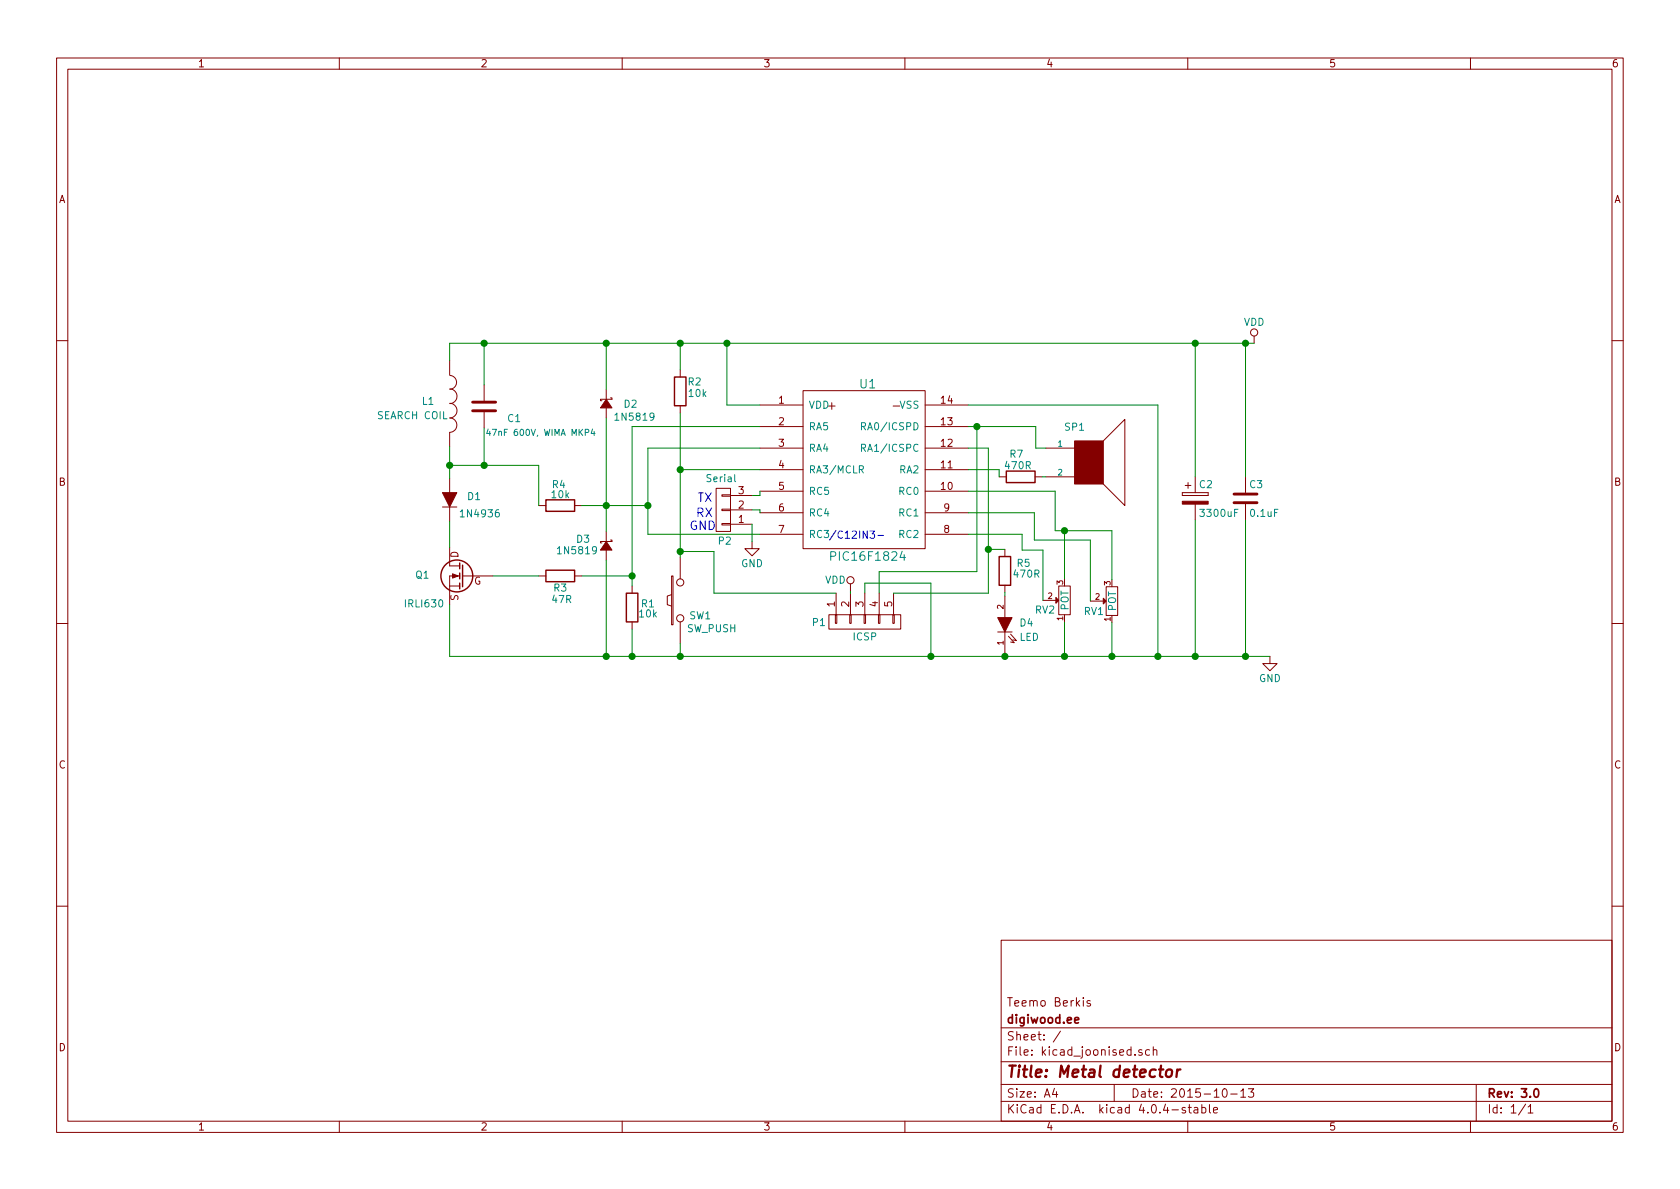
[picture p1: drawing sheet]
<svg xmlns="http://www.w3.org/2000/svg" width="297mm" height="210mm" viewBox="0 0 297 210" stroke-linecap="round" stroke-linejoin="round" font-family="sans-serif">
<g fill="none" stroke="#840000" stroke-width=".18">
<path d="M10 10.3h277v189.9h-277zM12 12.2h273v186.1h-273zM60 10.3v1.9M110 10.3v1.9M160 10.3v1.9M210 10.3v1.9M260 10.3v1.9M221.7 59.4v1.3M10 60.2h2M79.5 63.7v2.6M79.5 71.3a1.3 1.3 0 0 1 1.3 1.3 1.3 1.3 0 0 1-1.3 1.3 1.27 1.27 0 0 1 1.3 1.3 1.27 1.27 0 0 1-1.3 1.2v2.6M79.5 68.8a1.3 1.3 0 0 1 1.3 1.3 1.3 1.3 0 0 1-1.3 1.3"/>
<path d="M79.5 66.4a1.22 1.22 0 0 1 1.2 1.2 1.22 1.22 0 0 1-1.2 1.2M85.6 68.1v2.8M85.6 72.9v2.8M107.2 68.8v1.8M107.2 72.1v1.8M107.9 70.4h.3v.2h-2v.3h.2M120.3 65.4v1.3M120.3 71.7v1.3M134.4 79.2h7.6M134.4 71.6h7.6M134.4 75.4h7.6M142 69.1h21.6v27.9h-21.6z"/>
<path d="M163.6 79.2h7.6M163.6 71.6h7.6M163.6 75.4h7.6M184.9 79.2h5.1M195.1 78l3.8-3.8v15.2l-3.8-3.8M285 60.2h2M78.2 89.7h2.6M79.5 84.6v2.5M79.5 89.7v2.5M79.5 96.8v3.3h1.8M95.2 89.4h1.3M101.6 89.4h1.3"/>
<path d="M107.2 94v1.8M107.2 97.3v1.8M107.9 95.5h.3v.3h-2v.2h.2M120.3 98.5v3.9M126.6 86.4h2.6v7.6h-2.6zM127.6 87.5h1.6v.3h-1.6zM127.6 90h1.6v.3h-1.6zM127.6 92.6h1.6v.2h-1.6zM129.2 92.7h3.8M129.2 90.2h3.8M129.2 87.6h3.8M133 95.8v1.2h1.2l-1.2 1.3-1.3-1.3h1.3"/>
<path d="M134.4 83.1h7.6M134.4 86.9h7.6M134.4 90.7h7.6M134.4 94.5h7.6M163.6 83.1h7.6M163.6 86.9h7.6M163.6 90.7h7.6M163.6 94.5h7.6M176.7 84.3h1.2M177.7 97.1v1.3M183 84.3h1.3M184.9 84.3h5.1"/>
<path d="M209 87.1v.5zM209 87.6h4.6zM209 87.1h4.6zM209.5 85.8h1.1M210.1 85.3v1.1M211.3 84.3v2.8M211.3 89.1v2.8M213.6 87.1v.5zM220.2 84.3v2.8M220.2 89.1v2.8M10 110.3h2M79.5 103.6h1.8"/>
<path d="M81.3 101.8h-1.8v5.1M81.8 101.8h5.3M95.2 101.8h1.3M101.6 101.8h1.3M111.8 103.6v1.3M111.8 110v1.2M118.7 101.8h.3v8.7h-.3zM118.7 105.2l-.7 .2v1.5l.7 .3M120.3 110v3.8M146.6 108.7h12.7v2.5h-12.7zM147.7 108.7h.3v1.5h-.3zM147.8 104.9v3.8"/>
<path d="M150.2 108.7h.3v1.5h-.3zM150.4 103.2v1.3M150.4 104.9v3.8M152.8 108.7h.2v1.5h-.2zM152.9 104.9v3.8M155.3 108.7h.3v1.5h-.3zM155.4 104.9v3.8M157.9 108.7h.2v1.5h-.2zM158 104.9v3.8M176.4 111.8h2.5M177.7 103.5v1.3M177.7 105.4v3.8"/>
<path d="M177.7 111.8v3.8M178.3 112.5l1 1.2-.6-.2M178.7 112.1l1 1.2-.6-.1M184.4 106.2h2.5M187.2 103.6h2v5.1h-2zM188.2 108.7v1.3M192.8 106.3h2.5M195.6 103.8h2v5h-2zM196.6 108.8v1.3M224.5 116.1v1.2h1.3l-1.3 1.3-1.2-1.3h1.2M285 110.3h2M10 160.2h2"/>
<path d="M177 166.3h108v32h-108zM191.5 176.4v.2M191.5 176.9v1M192.8 177a.37 .37 0 0 0-.6 .1l.1 .3 .5 .1v.1l-.2 .3-.4-.1M285 160.2h2M60 198.3v1.9M110 198.3v1.9M160 198.3v1.9M177 194.8h108M177 191.8h108M177 187.8h108M177 181.8h108"/>
<path d="M186.4 192.5l-.3 1h.9M186.8 193v1M187.5 182.3l-1.3 2M197 191.8v3M200.7 186.5v.1M201.9 185.7a.37 .37 0 0 0-.6 .1l.1 .2 .5 .2 .1 .1-.2 .3-.5-.1M203.3 185.7l-.5-.1-.3 .3 .1 .6 .2 .1 .5-.1M203.9 185.7l.2-.1 .4 .1v.9M203.9 185.1v1.5M209.6 195.9a.37 .37 0 0 0-.6 .1l.1 .3 .5 .1 .1 .1-.3 .3-.4-.1M210 198.3v1.9M210.1 195.8h.5"/>
<path d="M210.3 195.3v1.3l.3 .2M211.2 195.9h.5l.1 .9M211.8 196.2l-.5 .1-.2 .2 .2 .3 .5-.1M212.5 195.9l.4-.1 .3 .3-.1 .6h-.6M212.5 195.3v1.5M213.8 195.3v1.3l.2 .2M214.6 196.3l.7-.1-.1-.3-.4-.1-.2 .2v.7h.6M216.3 192.7l.2-.2a.81 .81 0 0 1 .6 .6 .81 .81 0 0 1-.3 .8l-.2 .1a.79 .79 0 0 1-.3-1.3zM217.6 193.5h1.1M219.4 193l.4-.5v1.5M219.4 194h.8M220.7 192.5h1l-.5 .6 .4 .1v.7l-.2 .1-.7-.1"/>
<path d="M260 198.3v1.9M261 191.8v6.5M269.7 195.2l-1.2 2M270.2 195.8l.4-.5v1.5M270.2 196.8h.8"/>
<circle cx="221.7" cy="58.8" r=".63"/>
<circle cx="120.3" cy="109.3" r=".63"/>
<circle cx="120.3" cy="103" r=".63"/>
<circle cx="150.4" cy="102.6" r=".63"/>
</g>
<path d="M271.3 192.7l.3-.2a.81 .81 0 0 1 .5 .6 .81 .81 0 0 1-.2 .8l-.2 .1a.79 .79 0 0 1-.4-1.3z" fill="none" stroke="#840000" stroke-width=".3"/>
<path d="M204.9 189.1h.8M206.3 189.3a.51 .51 0 0 1 .5-.2 .51 .51 0 0 1 .4 .4v.6a.54 .54 0 0 1-.6 .4 .54 .54 0 0 1-.5-.4zM208.2 189.1l-.2 1.3M208.7 189.1a.54 .54 0 0 0-.6 .4" fill="none" stroke="#840000" stroke-width=".41"/>
<g fill="#840000" stroke="#840000" stroke-width=".18">
<path d="M209 88.6h4.6v.5h-4.6z"/>
<path d="M176.4 109.2h2.5l-1.2 2.6z"/>
<path d="M190 78h5.1v7.6h-5.1z"/>
<path d="M107.2 70.6l1 1.5h-2z"/>
<path d="M107.2 95.8l1 1.5h-2z"/>
<path d="M78.2 87.1h2.6l-1.3 2.6z"/>
<path d="M80 101.5l1 .3-1 .4z"/>
<path d="M186.7 105.7l.5 .5-.5 .5z"/>
<path d="M195.1 105.8l.5 .5-.5 .5z"/>
</g>
<path d="M83.6 72.6h4M83.6 71.1h4M218.2 88.9h4M218.2 87.4h4" fill="none" stroke="#840000" stroke-width=".51"/>
<g fill="none" stroke="#840000" stroke-width=".25">
<path d="M119.3 66.7h2v5h-2zM81.3 99.6v1M81.8 99.9v3.9M96.5 88.4h5.1v2h-5.1zM176.7 98.4h2v5.1h-2zM177.9 83.3h5.1v2h-5.1zM81.3 101.3v1.1M81.3 103.1v1M96.5 100.8h5.1v2.1h-5.1zM110.7 104.9h2.1v5.1h-2.1z"/>
<circle cx="80.8" cy="101.8" r="2.82"/>
</g>
<path d="M86.3 75.9l-.2 .8h.6M104.8 75.9l-.3 .8h.7M105.1 76.3v.7M152.3 79.2l.6-.1 .1-.4-.7-.1v1.2M152.3 75.4l.6-.1 .1-.5-.7-.1v1.3M152.6 79.2l.4 .6M152.6 75.4l.4 .6M146.9 98.4l.7-.1 .2-.2-.1-.4-.2-.1h-.6v1.5M151.9 83h.7v-.5l-.7-.1v1.2M152.2 83l.5 .6M159.5 97.5l-.4 1.1h1" fill="none" stroke="#008484" stroke-width=".18"/>
<g fill="none" stroke="#008400" stroke-width=".18">
<path d="M79.5 79v5.6M85.6 60.7v7.4M85.6 75.7v6.6M107.2 60.7v8.1M107.2 73.9v20.1M120.3 60.7v4.7M120.3 73v25.5M128.5 60.7v10.9h5.9M134.4 75.4h-22.6v28.2M134.4 79.2h-19.8v15.3h19.8M171.2 71.6h33.5v44.5M171.2 79.2h3.6v25.7h-16.8"/>
<path d="M171.2 75.4h11.9v3.8h1.8M172.7 75.4v25.7h-17.3v3.8M211.3 60.7v23.6M220.2 60.7v23.6M221.7 60.7h-142.2v3M79.5 92.2v4.6M79.5 82.3h15.7v7.1M102.9 89.4h11.7M107.2 99.1v17M120.3 97.5h5.9v7.4h21.6M120.3 83.1h14.1M133 90.2h1.4v.5"/>
<path d="M133 92.7v3.1M134.4 86.9v.7h-1.4M171.2 83.1h5.5v1.2M171.2 94.5h9.5v2.8h3.7v8.9M171.2 86.9h15.4v6.9h10v8.7M171.2 90.7h11.7v4.8h9.9v10.8M174.8 97.1h2.9M184.3 84.3h.6M188.2 93.8v8.6M211.3 91.9v24.2M220.2 91.9v24.2M79.5 106.9v9.2h145"/>
<path d="M87.1 101.8h8.1M102.9 101.8h8.9M111.8 111.2v4.9M120.3 113.8v2.3M150.4 104.5v.4M152.9 104.9v-1.8h11.7v13M177.7 104.8v.6M177.7 115.6v.5M188.2 110v6.1M196.6 110.1v6"/>
</g>
<g fill="#008400" stroke="#008400" stroke-width=".25">
<circle cx="220.2" cy="116.1" r=".51"/>
<circle cx="211.3" cy="116.1" r=".51"/>
<circle cx="85.6" cy="60.7" r=".51"/>
<circle cx="107.2" cy="60.7" r=".51"/>
<circle cx="111.8" cy="116.1" r=".51"/>
<circle cx="111.8" cy="101.8" r=".51"/>
<circle cx="107.2" cy="116.1" r=".51"/>
<circle cx="107.2" cy="89.4" r=".51"/>
<circle cx="79.5" cy="82.3" r=".51"/>
<circle cx="85.6" cy="82.3" r=".51"/>
<circle cx="120.3" cy="60.7" r=".51"/>
<circle cx="120.3" cy="116.1" r=".51"/>
<circle cx="204.7" cy="116.1" r=".51"/>
<circle cx="211.3" cy="60.7" r=".51"/>
<circle cx="220.2" cy="60.7" r=".51"/>
<circle cx="164.6" cy="116.1" r=".51"/>
<circle cx="172.7" cy="75.4" r=".51"/>
<circle cx="120.3" cy="83.1" r=".51"/>
<circle cx="177.7" cy="116.1" r=".51"/>
<circle cx="174.8" cy="97.1" r=".51"/>
<circle cx="188.2" cy="93.8" r=".51"/>
<circle cx="196.6" cy="116.1" r=".51"/>
<circle cx="188.2" cy="116.1" r=".51"/>
<circle cx="114.6" cy="89.4" r=".51"/>
<circle cx="120.3" cy="97.5" r=".51"/>
<circle cx="128.5" cy="60.7" r=".51"/>
</g>
<path d="M153.8 93.9h.8l-.4 .5h.3l.1 .2v.5l-.2 .1-.6-.1M155.2 94.7h1" fill="none" stroke="#0000c2" stroke-width=".18"/>
<text font-size="2.8" fill="#840000" x="178" y="190.5">Title: Metal detector</text>
<g font-size="2.1" fill="#008484">
<text x="152.1" y="68.7">U1</text>
<text x="147.5" y="99.2">PIC16F1824</text>
</g>
<g font-size="2.1" fill="#840000">
<text x="146.5" y="72.5">+</text>
<text x="158.1" y="72.5">-</text>
<text x="178" y="178">Teemo Berkis</text>
<text x="178" y="184">Sheet: /</text>
<text x="178" y="181">digiwood.ee</text>
<text x="178" y="186.7">File: kicad_joonised.sch</text>
<text x="178" y="196.9">KiCad E.D.A. kicad 4.0.4-stable</text>
<text x="178" y="194.1">Size: A4</text>
<text x="200" y="194.1">Date: 2015-10-13</text>
<text x="263" y="194.1">Rev: 3.0</text>
<text x="263" y="196.9">Id: 1/1</text>
</g>
<g font-size="2.1" fill="#0000c2">
<text x="123.3" y="88.8">TX</text>
<text x="121.9" y="93.7">GND</text>
<text x="123.1" y="91.4">RX</text>
</g>
<g font-size="1.8" fill="#840000">
<text x="35" y="11.9">1</text>
<text x="85" y="11.9">2</text>
<text x="135" y="11.9">3</text>
<text x="185" y="11.9">4</text>
<text x="235" y="11.9">5</text>
<text x="285" y="11.9">6</text>
<text x="10.4" y="35.9">A</text>
<text x="285.4" y="35.9">A</text>
<text x="137.7" y="71.4">1</text>
<text x="166.4" y="71.4">14</text>
<text x="137.7" y="75.2">2</text>
<text x="166.4" y="75.2">13</text>
<text x="137.7" y="79">3</text>
<text x="137.7" y="82.8">4</text>
<text x="166.4" y="82.8">11</text>
<text x="166.4" y="79">12</text>
<text x="10.4" y="85.9">B</text>
<text x="130.6" y="89.9">2</text>
<text x="130.6" y="87.4">3</text>
<text x="137.7" y="86.6">5</text>
<text x="166.4" y="86.6">10</text>
<text x="285.4" y="85.9">B</text>
<text x="130.6" y="92.5">1</text>
<text x="137.7" y="90.4">6</text>
<text x="137.7" y="94.2">7</text>
<text x="166.9" y="94.2">8</text>
<text x="166.9" y="90.4">9</text>
<text x="81" y="98.7" transform="rotate(-90 81 98.7)">D</text>
<text x="81" y="106.2" transform="rotate(-90 81 106.2)">S</text>
<text x="83.8" y="103.4">G</text>
<text x="147.6" y="107.3" transform="rotate(-90 147.6 107.3)">1</text>
<text x="150.1" y="107.3" transform="rotate(-90 150.1 107.3)">2</text>
<text x="152.7" y="107.3" transform="rotate(-90 152.7 107.3)">3</text>
<text x="155.2" y="107.3" transform="rotate(-90 155.2 107.3)">4</text>
<text x="157.7" y="107.3" transform="rotate(-90 157.7 107.3)">5</text>
<text x="10.4" y="135.9">C</text>
<text x="285.4" y="135.9">C</text>
<text x="10.4" y="185.9">D</text>
<text x="285.4" y="185.9">D</text>
<text x="35" y="199.9">1</text>
<text x="85" y="199.9">2</text>
<text x="135" y="199.9">3</text>
<text x="185" y="199.9">4</text>
<text x="235" y="199.9">5</text>
<text x="285" y="199.9">6</text>
</g>
<g font-size="1.8" fill="#008484">
<text x="219.9" y="57.6">VDD</text>
<text x="74.7" y="71.6">L1</text>
<text x="121.7" y="68.1">R2</text>
<text x="121.8" y="70.2">10k</text>
<text x="66.8" y="74.1">SEARCH COIL</text>
<text x="89.8" y="74.6">C1</text>
<text x="109.1" y="74.4">1N5819</text>
<text x="110.4" y="72.1">D2</text>
<text x="143" y="72.3">VDD</text>
<text x="143" y="76.1">RA5</text>
<text x="153.1" y="76.1">RA0/ICSPD</text>
<text x="159" y="72.3">VSS</text>
<text x="188.3" y="76.1">SP1</text>
<text x="143" y="79.9">RA4</text>
<text x="143" y="83.7">RA3/MCLR</text>
<text x="153.1" y="79.9">RA1/ICSPC</text>
<text x="159" y="83.7">RA2</text>
<text x="177.9" y="83">470R</text>
<text x="178.6" y="80.9">R7</text>
<text x="82.7" y="88.4">D1</text>
<text x="97.6" y="88.1">10k</text>
<text x="97.7" y="86.3">R4</text>
<text x="125.1" y="85.2">Serial</text>
<text x="143" y="87.5">RC5</text>
<text x="159" y="87.5">RC0</text>
<text x="212.1" y="86.3">C2</text>
<text x="221" y="86.3">C3</text>
<text x="81.7" y="91.5">1N4936</text>
<text x="102" y="96">D3</text>
<text x="143" y="91.3">RC4</text>
<text x="159" y="95.1">RC2</text>
<text x="159" y="91.3">RC1</text>
<text x="212.5" y="91.4">3300uF</text>
<text x="221.2" y="91.4">0.1uF</text>
<text x="98.9" y="98">1N5819</text>
<text x="127.1" y="96.3">P2</text>
<text x="131" y="100.3">GND</text>
<text x="179.9" y="100.2">R5</text>
<text x="71.8" y="107.4">IRLI630</text>
<text x="73.5" y="102.3">Q1</text>
<text x="97.7" y="106.6">47R</text>
<text x="97.9" y="104.6">R3</text>
<text x="113.4" y="107.4">R1</text>
<text x="145.8" y="103.2">VDD</text>
<text x="179.4" y="102.1">470R</text>
<text x="188.9" y="108" transform="rotate(-90 188.9 108)">POT</text>
<text x="113.1" y="109.2">10k</text>
<text x="121.5" y="111.8">SW_PUSH</text>
<text x="121.9" y="109.5">SW1</text>
<text x="143.7" y="110.7">P1</text>
<text x="150.9" y="113.2">ICSP</text>
<text x="180.2" y="113.3">LED</text>
<text x="180.4" y="110.8">D4</text>
<text x="183.1" y="108.5">RV2</text>
<text x="191.7" y="108.7">RV1</text>
<text x="197.3" y="108.1" transform="rotate(-90 197.3 108.1)">POT</text>
<text x="222.6" y="120.6">GND</text>
</g>
<text font-size="1.8" fill="#0000c2" x="143" y="95.1">RC3/C12IN3-</text>
<text font-size="1.5" fill="#008484" x="87" y="77.1">47nF 600V, WIMA MKP4</text>
<g font-size="1.4" fill="#008484">
<text x="187.1" y="79">1</text>
<text x="187.1" y="84.1">2</text>
</g>
<g font-size="1.4" fill="#840000">
<text x="177.4" y="107.7" transform="rotate(-90 177.4 107.7)">2</text>
<text x="185.3" y="105.9">2</text>
<text x="188" y="103.4" transform="rotate(-90 188 103.4)">3</text>
<text x="193.7" y="106">2</text>
<text x="196.3" y="103.5" transform="rotate(-90 196.3 103.5)">3</text>
<text x="188" y="109.7" transform="rotate(-90 188 109.7)">1</text>
<text x="196.3" y="109.8" transform="rotate(-90 196.3 109.8)">1</text>
<text x="177.4" y="114" transform="rotate(-90 177.4 114)">1</text>
</g>
</svg>
